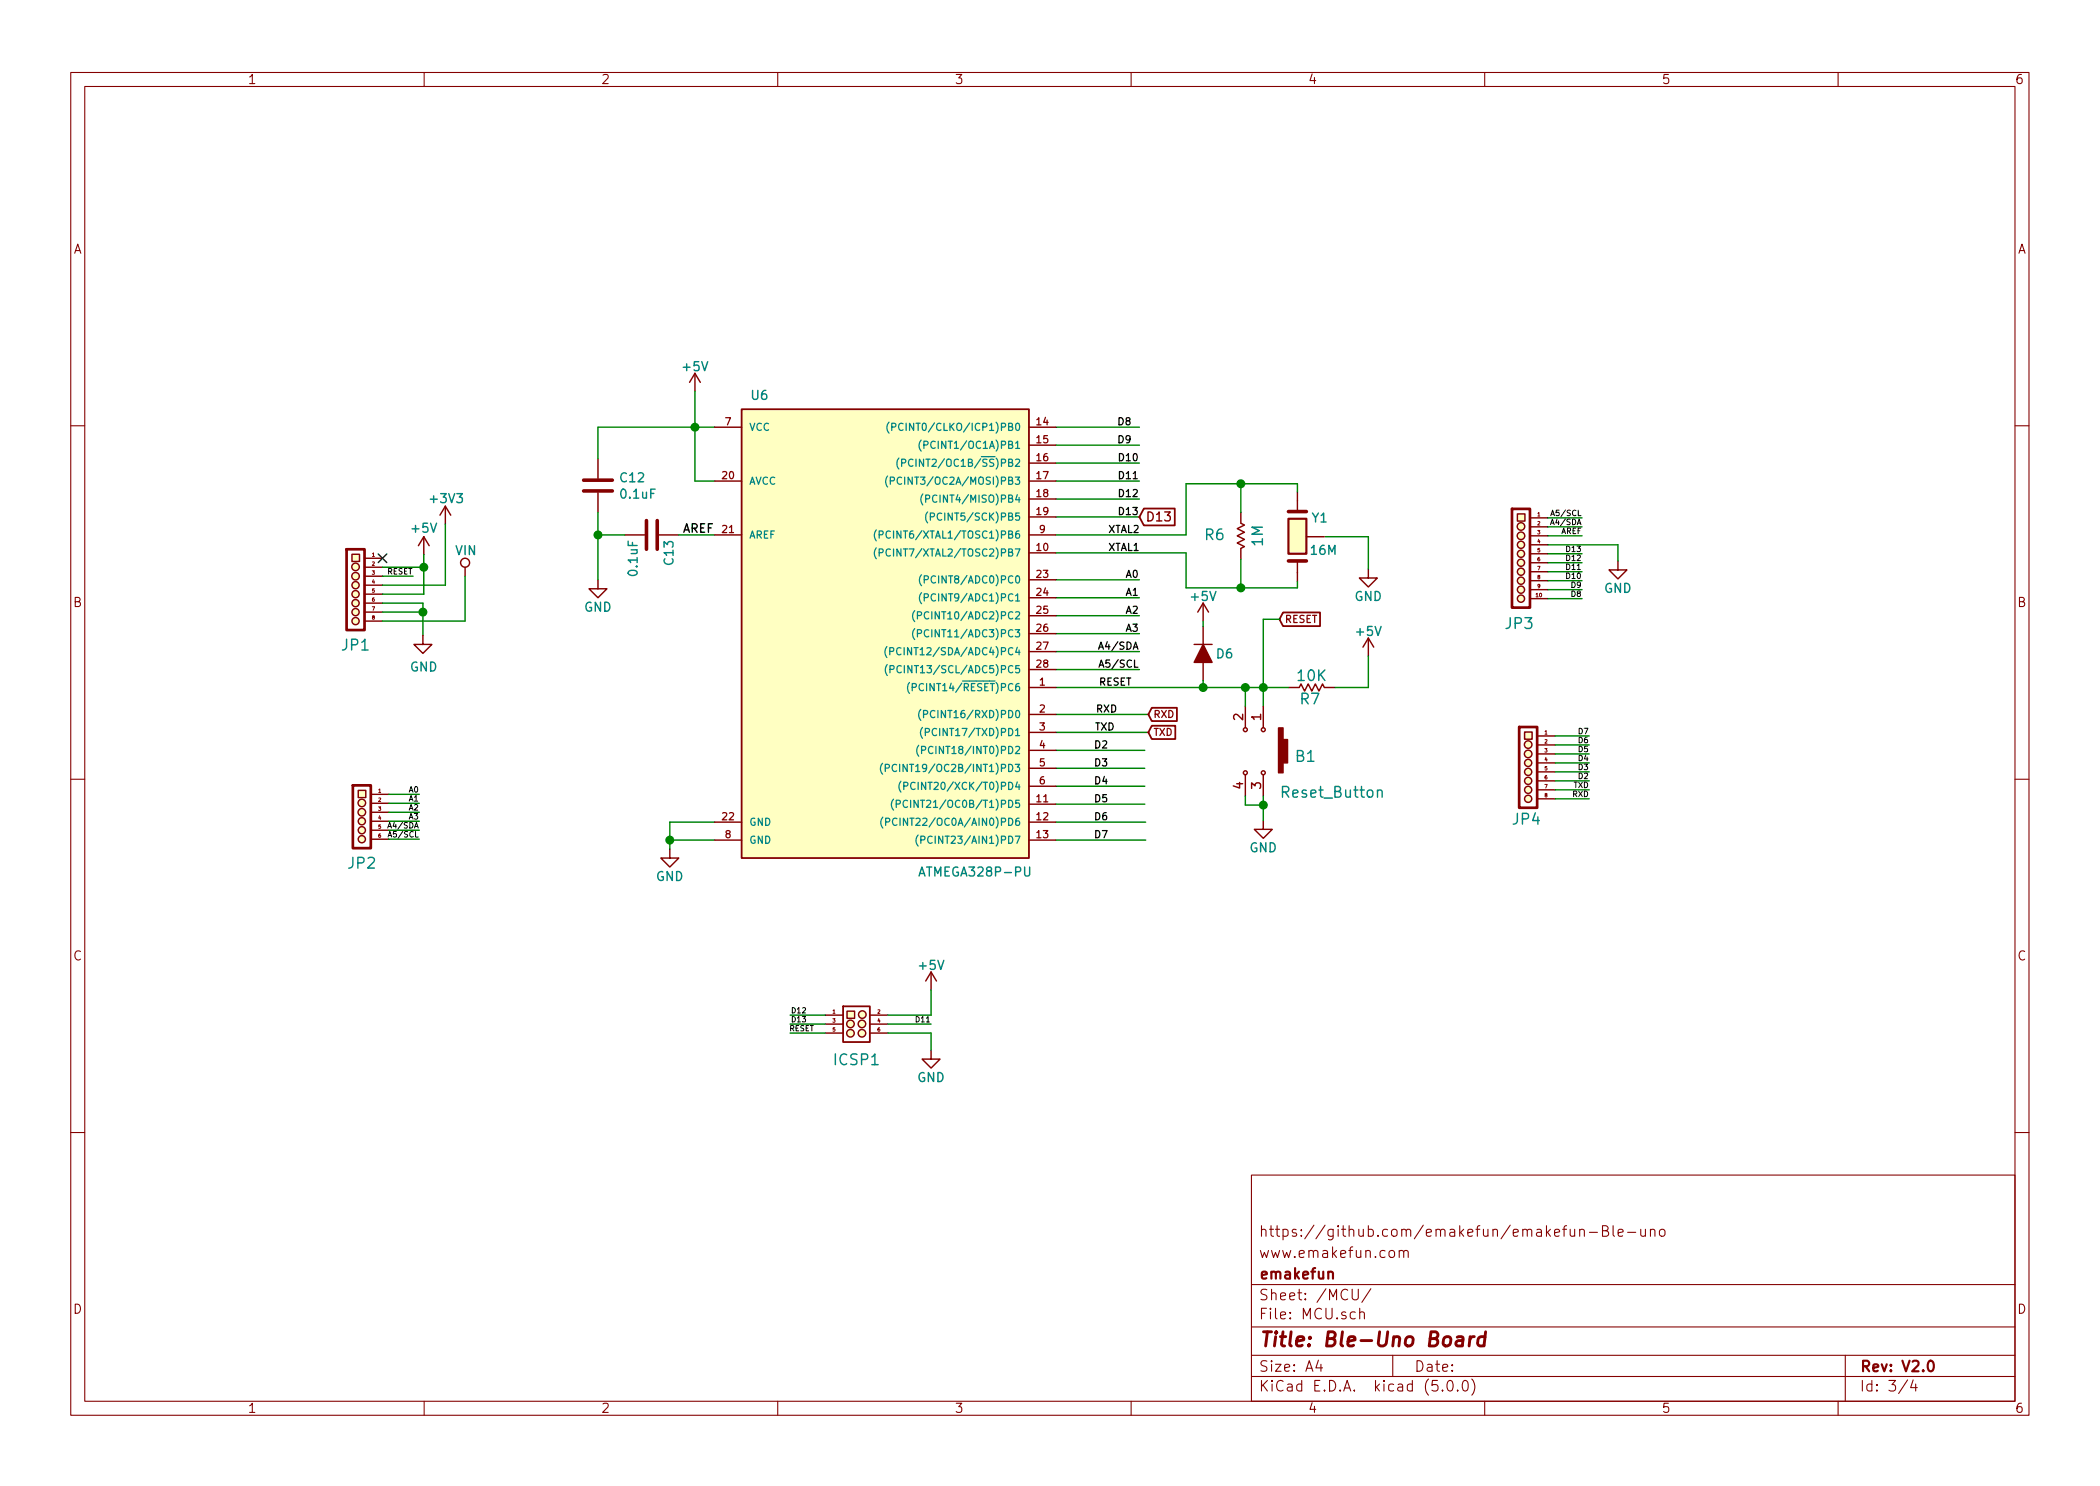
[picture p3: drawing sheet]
<svg xmlns="http://www.w3.org/2000/svg" width="297mm" height="210mm" viewBox="0 0 297 210" stroke-linecap="round" stroke-linejoin="round" font-family="sans-serif">
<g fill="none" stroke="#840000" stroke-width=".15">
<path d="M10 10.3h277v189.9h-277zM12 12.2h273v186.1h-273zM60 10.3v1.9M110 10.3v1.9M160 10.3v1.9M210 10.3v1.9M260 10.3v1.9M10 60.2h2M285 60.2h2M10 110.3h2M285 110.3h2M10 160.2h2"/>
<path d="M177 166.3h108v32h-108zM197.9 177.1a.38 .38 0 0 1 .7 0v.8M197.9 176.9v1M198.6 177.1l.2-.2 .3 .1 .1 .9M222.1 173.9l.1 .9a.4 .4 0 0 0 .5 0M222.7 173.9v1M223.4 174.1a.41 .41 0 0 1 .7 0v.8M223.4 173.9v1M224.8 174.4h1.2M226.7 174.1h.5a.36 .36 0 0 0 .3-.3 .36 .36 0 0 0-.3-.4h-.5v1.5h.5a.4 .4 0 0 0 .3-.3 .4 .4 0 0 0-.1-.4l-.2-.1M228.2 173.4v1.3l.2 .2M228.9 174.4l.7-.1-.1-.3-.4-.1-.2 .2 .1 .7 .1 .1 .4-.1"/>
<path d="M230.2 174.4h1.2M232.1 173.9v.8a.39 .39 0 0 0 .6 .1M232.7 173.9v1M233.5 174.1a.38 .38 0 0 1 .6 0v.8M233.5 173.9v1M234.8 174.1a.41 .41 0 0 1 .7 .1v.4a.41 .41 0 0 1-.4 .3 .41 .41 0 0 1-.4-.3zM285 160.2h2M60 198.3v1.9M110 198.3v1.9M160 198.3v1.9M177 194.8h108M177 191.8h108"/>
<path d="M177 187.8h108M177 181.8h108M186.5 192.5l-.4 1h1M186.8 193v1M191.3 182.4v1.2a.48 .48 0 0 0 .7 .2l.1-1.4M192.3 185.7a.41 .41 0 0 1 .7 .1v.8M192.3 185.1v1.5M193.9 182.3l-1.3 2M197 191.8v3M204 196.7h.1l-.1 .1v-.1v.1M204.8 195.5a.35 .35 0 0 1 .4-.2 .35 .35 0 0 1 .3 .3 .78 .78 0 0 1-.4 1.2 .87 .87 0 0 1-.3-1.3zM206.2 196.7v.1l-.1-.1h.1v.1"/>
<path d="M207 195.4a.37 .37 0 0 1 .6 .2l.1 .3a.72 .72 0 0 1-.4 .9l-.3-.1a1.26 1.26 0 0 1 0-1.3zM208.2 195.1a1.71 1.71 0 0 1 0 2.3M210 198.3v1.9M260 198.3v1.9M261 191.8v6.5M269.8 195.2l-1.2 2M270.6 195.2l-.3 1.1h.9M271 195.8v1"/>
</g>
<path d="M182.2 73.4h2.6v5h-2.6zM187.9 180.1a.41 .41 0 0 1 .6 0v.8M272.9 192.6a.36 .36 0 0 1 .6 .2 .77 .77 0 0 1-.5 1.2 1 1 0 0 1-.1-1.4z" fill="none" stroke="#840000" stroke-width=".3"/>
<path d="M206.1 189.2l.2-.1 .6 .1-.1 1.2M206.9 189.6l-.6 .1a.4 .4 0 0 0-.4 .3 .4 .4 0 0 0 .3 .4h.5l.2-.1M207.9 189.1l-.1 1.3M208.5 189.1a.5 .5 0 0 0-.6 .4M210.1 189.2a.68 .68 0 0 0-1 .3l-.1 .6 .1 .2 .2 .1 .6-.1M210.1 188.4l-.2 2" fill="none" stroke="#840000" stroke-width=".41"/>
<g fill="none" stroke="#840000" stroke-width=".2">
<path d="M98.3 52.8l-.8 1.3M98.3 52.8v2.6M98.3 52.8l.8 1.3M49.8 78.4h1.1v1h-1.1zM51.6 79h2.5M59.9 75.9l-.7 1.3M59.9 75.9v2.6M59.9 75.9l.8 1.3M63 71.6l-.8 1.3M63 71.6v2.6M63 71.6l.8 1.3M84.6 64.9v2.8"/>
<path d="M84.6 69.7v2.8M88.4 75.7h2.8M93.2 75.7h2.8M101.1 75.7h3.8M101.1 60.4h3.8M101.1 68.1h3.8M145.5 75.7h3.9M145.5 78.2h3.9M145.5 60.4h3.9M145.5 63h3.9M145.5 65.5h3.9M145.5 68.1h3.9"/>
<path d="M145.5 70.6h3.9M145.5 73.1h3.9M175.5 74l.5 .3-1 .5 1 .5-1 .5 1 .5-1 .5 1 .5-.5 .3M175.5 72.5v1.5M175.5 77.6v1.5M183.5 69.6v2.7M183.5 79.5v2.8M184.8 75.9h2.5M214.6 72.7h1.1v1h-1.1zM216.4 73.3h2.5M216.4 74.5h2.5M216.4 75.8h2.5"/>
<path d="M216.4 77.1h2.5M216.4 78.4h2.5M216.4 79.6h2.5M228.9 79.4v1.2h1.2l-1.2 1.3-1.3-1.3h1.3M51.6 80.3h2.5M51.6 81.5h2.5M51.6 82.8h2.5M51.6 84.1h2.5M51.6 85.3h2.5M51.6 86.6h2.5M51.6 87.9h2.5M59.8 89.9v1.3h1.3l-1.3 1.3-1.3-1.3h1.3"/>
<path d="M65.8 80.3v1.2M84.6 82v1.3h1.3l-1.3 1.3-1.3-1.3h1.3M145.5 97.3h3.9M145.5 82h3.9M145.5 84.6h3.9M145.5 87.1h3.9M145.5 89.7h3.9M145.5 92.2h3.9M145.5 94.7h3.9M168.9 91.2h2.5M170.2 85.3v2.6M170.2 88.6v7.7"/>
<path d="M170.2 85.3l-.8 1.3M170.2 85.3l.7 1.3M176.1 99.9v3M178.7 99.9v3M182.2 97.3h1.5M183.8 97.3l.2-.5 .5 1 .5-1 .5 1 .6-1 .5 1 .5-1 .2 .5M187.4 97.3h1.4M193.5 80.5v1.3h1.3l-1.3 1.3-1.2-1.3h1.2M193.5 90.3l-.7 1.3M193.5 90.3v2.5M193.5 90.3l.8 1.3M216.4 84.7h2.5"/>
<path d="M216.4 80.9h2.5M216.4 82.2h2.5M216.4 83.4h2.5M50.7 111.8h1v1h-1zM52.5 112.4h2.5M52.5 113.7h2.5M52.5 114.9h2.5M52.5 116.2h2.5M52.5 117.5h2.5M52.5 118.7h2.5M101.1 116.3h3.8M101.1 118.9h3.8"/>
<path d="M145.5 113.8h3.9M145.5 116.3h3.9M145.5 118.9h3.9M145.5 101.1h3.9M145.5 103.6h3.9M145.5 106.2h3.9M145.5 108.7h3.9M145.5 111.2h3.9M176.1 109.6v3M178.7 116.1v1.2h1.3l-1.3 1.3-1.3-1.3h1.3M178.7 109.6v3M215.6 103.6h1.1v1h-1.1z"/>
<path d="M217.4 104.1h2.6M217.4 105.4h2.6M217.4 106.7h2.6M217.4 107.9h2.6M217.4 109.2h2.6M217.4 110.5h2.6M217.4 111.8h2.6M217.4 113h2.6M94.7 120.1v1.3h1.3l-1.3 1.3-1.2-1.3h1.2M131.7 137.5l-.8 1.3M131.7 137.5v2.6M131.7 137.5l.8 1.3"/>
<path d="M116.7 143.6h2.6M116.7 144.9h2.6M116.7 146.2h2.6M119.8 143.1h1.1v1h-1.1zM123.1 143.6h2.5M123.1 144.9h2.5M123.1 146.2h2.5M131.7 148.6v1.3h1.3l-1.3 1.2-1.3-1.2h1.3"/>
<circle cx="65.8" cy="79.6" r=".63"/>
<circle cx="215.1" cy="74.5" r=".53"/>
<circle cx="215.1" cy="75.8" r=".53"/>
<circle cx="215.1" cy="78.4" r=".51"/>
<circle cx="215.1" cy="77.1" r=".51"/>
<circle cx="215.1" cy="79.6" r=".51"/>
<circle cx="50.3" cy="80.2" r=".53"/>
<circle cx="50.3" cy="81.5" r=".53"/>
<circle cx="50.3" cy="86.6" r=".51"/>
<circle cx="50.3" cy="87.9" r=".51"/>
<circle cx="50.3" cy="82.8" r=".51"/>
<circle cx="50.3" cy="84.1" r=".51"/>
<circle cx="50.3" cy="85.3" r=".51"/>
<circle cx="215.1" cy="82.2" r=".51"/>
<circle cx="215.1" cy="80.9" r=".51"/>
<circle cx="215.1" cy="83.4" r=".51"/>
<circle cx="215.1" cy="84.7" r=".51"/>
<circle cx="51.2" cy="114.9" r=".53"/>
<circle cx="51.2" cy="113.6" r=".53"/>
<circle cx="51.2" cy="116.2" r=".51"/>
<circle cx="51.2" cy="118.7" r=".51"/>
<circle cx="51.2" cy="117.5" r=".51"/>
<circle cx="176.1" cy="103.2" r=".28"/>
<circle cx="176.1" cy="109.3" r=".28"/>
<circle cx="178.7" cy="103.2" r=".28"/>
<circle cx="178.7" cy="109.3" r=".28"/>
<circle cx="216.2" cy="106.7" r=".53"/>
<circle cx="216.2" cy="105.4" r=".53"/>
<circle cx="216.2" cy="110.5" r=".51"/>
<circle cx="216.2" cy="107.9" r=".51"/>
<circle cx="216.2" cy="109.2" r=".51"/>
<circle cx="216.2" cy="113" r=".51"/>
<circle cx="216.2" cy="111.8" r=".51"/>
<circle cx="120.3" cy="144.9" r=".53"/>
<circle cx="120.3" cy="146.2" r=".53"/>
<circle cx="121.9" cy="146.2" r=".53"/>
<circle cx="121.9" cy="144.9" r=".53"/>
<circle cx="122" cy="143.6" r=".53"/>
</g>
<path d="M82.5 69.5h4.1M82.5 67.9h4.1M91.4 73.7v4M93 73.7v4M182.2 79.4h2.6M182.2 72.4h2.6" fill="none" stroke="#840000" stroke-width=".51"/>
<path d="M155.4 91.9l.3-1 .4 1M155.4 94.4l.4-1 .3 1M155.5 91.6h.5M155.5 94.1h.5" fill="none" stroke="#000" stroke-width=".18"/>
<g fill="#ffffc2" stroke="#ffffc2" stroke-width=".14">
<path d="M119.8 143.1h1.1v1h-1.1z"/>
<path d="M182.2 73.4h2.6v5h-2.6z"/>
<path d="M104.9 57.9h40.6v63.5h-40.6z"/>
<path d="M215.6 103.6h1.1v1h-1.1z"/>
<path d="M214.6 72.7h1.1v1h-1.1z"/>
<path d="M50.7 111.8h1v1h-1z"/>
<path d="M49.8 78.4h1.1v1h-1.1z"/>
<circle cx="120.3" cy="146.2" r=".53"/>
<circle cx="120.3" cy="144.9" r=".53"/>
<circle cx="121.9" cy="146.2" r=".53"/>
<circle cx="121.9" cy="144.9" r=".53"/>
<circle cx="122" cy="143.6" r=".53"/>
<circle cx="216.2" cy="113" r=".51"/>
<circle cx="216.2" cy="111.8" r=".51"/>
<circle cx="216.2" cy="110.5" r=".51"/>
<circle cx="216.2" cy="109.2" r=".51"/>
<circle cx="216.2" cy="107.9" r=".51"/>
<circle cx="216.2" cy="106.7" r=".53"/>
<circle cx="216.2" cy="105.4" r=".53"/>
<circle cx="215.1" cy="84.7" r=".51"/>
<circle cx="215.1" cy="83.4" r=".51"/>
<circle cx="215.1" cy="82.2" r=".51"/>
<circle cx="215.1" cy="80.9" r=".51"/>
<circle cx="215.1" cy="79.6" r=".51"/>
<circle cx="215.1" cy="78.4" r=".51"/>
<circle cx="215.1" cy="77.1" r=".51"/>
<circle cx="215.1" cy="75.8" r=".53"/>
<circle cx="215.1" cy="74.5" r=".53"/>
<circle cx="51.2" cy="118.7" r=".51"/>
<circle cx="51.2" cy="117.5" r=".51"/>
<circle cx="51.2" cy="116.2" r=".51"/>
<circle cx="51.2" cy="114.9" r=".53"/>
<circle cx="51.2" cy="113.6" r=".53"/>
<circle cx="50.3" cy="87.9" r=".51"/>
<circle cx="50.3" cy="86.6" r=".51"/>
<circle cx="50.3" cy="85.3" r=".51"/>
<circle cx="50.3" cy="84.1" r=".51"/>
<circle cx="50.3" cy="82.8" r=".51"/>
<circle cx="50.3" cy="81.5" r=".53"/>
<circle cx="50.3" cy="80.2" r=".53"/>
</g>
<path d="M104.9 57.9h40.6v63.5h-40.6zM161.8 72h4.4v2.3h-4.4l-.6-1.2zM181.5 86.7h5.2v1.9h-5.2l-.5-1zM162.9 100.1h3.6v1.9h-3.6l-.5-.9zM162.9 102.7h3.3v1.9h-3.3l-.5-1zM119.3 142.4v5h3.7v-5h-3.7" fill="none" stroke="#840000" stroke-width=".25"/>
<g fill="none" stroke="#008400" stroke-width=".2">
<path d="M98.3 55.4v12.7h2.8M59.9 78.5v5.6h-5.8M63 74.2v8.6h-8.9M84.6 75.7h3.8M84.6 72.5v9.5M96 75.7h5.1M101.1 60.4h-16.5v4.5M149.4 78.2h18.4v5h15.7v-.9M149.4 60.4h11.8M149.4 68.1h11.8M149.4 63h11.8M149.4 65.5h11.8"/>
<path d="M149.4 70.6h11.8M149.4 73.1h11.8M175.5 68.4v4.1M175.5 79.1v4.1M183.5 69.6v-1.2h-15.7v7.3h-18.4M187.5 75.9h6v4.6M218.9 73.3h4.9M218.9 79.6h4.9M218.9 78.4h4.9M218.9 75.8h4.9M218.9 74.5h4.9M218.9 77.1h10v2.3"/>
<path d="M54.1 81.5h4.3M54.1 85.3h5.7v4.6M54.1 86.6h5.7M54.1 80.3h5.8M65.8 81.5v6.4h-11.7M149.4 82h11.8M149.4 84.6h11.8M149.4 89.7h11.8M149.4 92.2h11.8M149.4 94.7h11.8M149.4 87.1h11.8M149.4 97.3h32.8"/>
<path d="M170.2 87.9v.7M170.2 96.3v1M176.1 97.3v2.6M181 87.6h-2.3v12.3M193.5 92.8v4.5h-4.7M218.9 84.7h4.9M218.9 83.4h4.9M218.9 82.2h4.9M218.9 80.9h4.9M55 112.4h4.3M55 118.7h4.3M55 113.7h4.3"/>
<path d="M55 114.9h4.3M55 116.2h4.3M55 117.5h4.3M94.7 118.9h6.4M101.1 116.3h-6.4v3.8M149.4 116.3h12.7M149.4 118.9h12.7M149.4 113.8h12.5M149.4 111.2h12.5M149.4 108.7h12.5M149.4 106.2h12.5M149.4 103.6h13"/>
<path d="M149.4 101.1h13M176.1 112.6v1.3h2.6M178.7 112.6v3.5M220 113h4.8M220 111.8h4.8M220 110.5h4.8M220 109.2h4.8M220 107.9h4.8M220 106.7h4.8M220 105.4h4.8M220 104.1h4.8M111.8 143.6h4.9"/>
<path d="M111.8 144.9h4.9M111.8 146.2h4.9M125.6 146.2h6.1v2.4M125.6 144.9h6.1M131.7 140.1v3.5h-6.1"/>
</g>
<g fill="#008400" stroke="#008400" stroke-width=".25">
<circle cx="94.7" cy="118.9" r=".51"/>
<circle cx="98.3" cy="60.4" r=".51"/>
<circle cx="175.5" cy="83.2" r=".51"/>
<circle cx="175.5" cy="68.4" r=".51"/>
<circle cx="178.7" cy="97.3" r=".51"/>
<circle cx="84.6" cy="75.7" r=".51"/>
<circle cx="59.8" cy="86.6" r=".51"/>
<circle cx="170.2" cy="97.3" r=".51"/>
<circle cx="178.7" cy="113.9" r=".51"/>
<circle cx="176.1" cy="97.3" r=".51"/>
<circle cx="59.9" cy="80.3" r=".51"/>
</g>
<g fill="none" stroke="#008484" stroke-width=".18">
<path d="M125.8 59.7a1.13 1.13 0 0 0 0 1.6M127.7 60a.47 .47 0 0 0-.6 .4 .47 .47 0 0 0 .6 .5v-.1M124 77.5a1.2 1.2 0 0 0 0 1.6M124 75a1.2 1.2 0 0 0 0 1.5M124.4 78.2h.4l.1-.5h-.5v1M124.4 75.7l.4-.1 .1-.4-.5-.1v1M125.6 67.4a1.2 1.2 0 0 0 0 1.5M125.9 77.7a.4 .4 0 0 0-.5 .1 .4 .4 0 0 0-.1 .4 .37 .37 0 0 0 .2 .4 .37 .37 0 0 0 .4 0M125.9 68h.5l.1-.2v-.2l-.6-.1v1M125.9 75.2a.4 .4 0 0 0-.5 0 .4 .4 0 0 0-.1 .5 .37 .37 0 0 0 .2 .4 .37 .37 0 0 0 .4-.1M126.1 60.4h.5l.1-.2v-.2l-.6-.1v1M127.2 64.8a1.2 1.2 0 0 0 0 1.6"/>
<path d="M127.5 65.5h.5l.1-.2v-.3h-.6v1M127.5 67.6a.47 .47 0 0 0-.6 .4 .47 .47 0 0 0 .6 .5v-.1M129.1 65a.47 .47 0 0 0-.6 .5 .47 .47 0 0 0 .6 .4M130.3 62.3a1.13 1.13 0 0 0 0 1.5M130.5 69.9a1.2 1.2 0 0 0 0 1.5M130.7 63l.5-.1 .1-.1-.1-.3-.5-.1v1M130.9 70.6l.5-.1 .1-.4-.6-.1v1.1M131.2 72.4a1.2 1.2 0 0 0 0 1.6M131.6 73.1h.5l.1-.2-.1-.2-.5-.1v1M125.5 91.5a1.2 1.2 0 0 0 0 1.5M125.5 94a1.2 1.2 0 0 0 0 1.6M125.9 92.2l.4-.1 .1-.4-.5-.1v1.1"/>
<path d="M125.9 94.7h.5v-.4l-.5-.1v1M127.4 91.7a.4 .4 0 0 0-.5 0 .4 .4 0 0 0-.1 .5 .37 .37 0 0 0 .2 .4 .37 .37 0 0 0 .4 0M127.5 94.3a.4 .4 0 0 0-.5 0 .4 .4 0 0 0-.1 .4 .37 .37 0 0 0 .1 .4 .37 .37 0 0 0 .5 0M128.7 96.6a1.2 1.2 0 0 0 0 1.5M129 97.3l.5-.1 .1-.2v-.2l-.6-.1v1M129.4 86.4a1.13 1.13 0 0 0 0 1.6M129.4 88.9a1.13 1.13 0 0 0 0 1.6M129.8 87.1l.5-.1 .1-.1-.1-.3h-.5v1M129.8 89.6h.5l.1-.2-.1-.2-.5-.1v1M130.4 81.3a1.13 1.13 0 0 0 0 1.6M130.4 83.9a1.13 1.13 0 0 0 0 1.5M130.7 82h.5l.1-.2v-.2l-.6-.1v1"/>
<path d="M130.7 84.6l.5-.1 .1-.2v-.2l-.6-.1v1M124.8 108a1.13 1.13 0 0 0 0 1.5M124.9 115.6a1.2 1.2 0 0 0 0 1.6M125.2 108.7l.5-.1 .1-.1v-.3l-.6-.1v1.1M125.3 116.3h.5l.1-.2-.1-.3h-.5v1M126.4 113.1a1.13 1.13 0 0 0 0 1.5M126.8 113.8l.5-.1 .1-.1-.1-.3-.5-.1v1M126.8 108.2a.47 .47 0 0 0-.6 .4 .47 .47 0 0 0 .6 .5M126.9 115.8a.49 .49 0 0 0-.7 .4 .49 .49 0 0 0 .5 .6l.2-.1M127.4 110.5a1.2 1.2 0 0 0 0 1.6M127.8 111.2h.5l.1-.2v-.2l-.6-.1v1M128.4 113.3a.49 .49 0 0 0-.7 .3 .49 .49 0 0 0 .5 .6l.2-.1"/>
<path d="M129.4 110.8a.49 .49 0 0 0-.6 .3 .49 .49 0 0 0 .4 .6l.2-.1M129.9 118.2a1.13 1.13 0 0 0 0 1.5M129.9 105.5a1.2 1.2 0 0 0 0 1.5M130.3 118.8h.4l.1-.2v-.2l-.5-.1v1M130.3 100.4a1.13 1.13 0 0 0 0 1.5M130.4 106.1h.4l.1-.2v-.2l-.5-.1v1M130.5 102.9a1.2 1.2 0 0 0 0 1.6M130.6 101.1l.5-.1 .1-.1v-.3l-.6-.1v1M130.9 103.6h.5l.1-.2-.1-.3h-.5v1"/>
</g>
<path d="M194.8 111.9a.41 .41 0 0 1 .7 .1v.8M144.9 122.7v1l.3 .2h.3l.1-.2v-1" fill="none" stroke="#008484" stroke-width=".2"/>
<path d="M49 77.7h2.6v11.4h-2.6zM213.9 72h2.5v14h-2.5zM49.9 111.1h2.6v8.9h-2.6zM214.9 102.9h2.5v11.4h-2.5z" fill="none" stroke="#840000" stroke-width=".38"/>
<path d="M219.3 74.2l.3-.7 .2 .7M219.4 73l.2-.8 .3 .8M219.4 74h.4M219.4 72.7h.4M54.8 117.2l.3-.8 .3 .8M54.9 118.4l.2-.8 .3 .8M54.9 116.9h.4M55 118.2h.3" fill="none" stroke="#000" stroke-width=".14"/>
<g fill="#840000" stroke="#840000" stroke-width=".2">
<path d="M170.2 91.2l1.2 2.5h-2.5z"/>
<path d="M180.8 103h.7v6.3h-.7z"/>
<path d="M181.5 104.6h.6v3.3h-.6z"/>
</g>
<path d="M53.5 78.4l1.2 1.2M54.7 78.4l-1.2 1.2" fill="none" stroke="#000084" stroke-width=".2"/>
<text font-size="2.8" fill="#840000" x="178" y="190.5">Title: Ble-Uno Board</text>
<g font-size="2.1" fill="#008484">
<text x="170.5" y="76.4">R6</text>
<text x="178.6" y="77.3" transform="rotate(-90 178.6 77.3)">1M</text>
<text x="213" y="89">JP3</text>
<text x="48.4" y="92">JP1</text>
<text x="183.6" y="96.4">10K</text>
<text x="184" y="99.7">R7</text>
<text x="183.3" y="107.8">B1</text>
<text x="181.6" y="112.9">Reset_Button</text>
<text x="214" y="116.7">JP4</text>
<text x="49.3" y="122.9">JP2</text>
<text x="118.1" y="150.7">ICSP1</text>
</g>
<g font-size="2.1" fill="#840000">
<text x="178" y="178">www.emakefun.com</text>
<text x="178" y="175">https://github.com/emakefun/emakefun-Ble-uno</text>
<text x="178" y="184">Sheet: /MCU/</text>
<text x="178" y="181">emakefun</text>
<text x="178" y="186.7">File: MCU.sch</text>
<text x="178" y="196.9">KiCad E.D.A. kicad (5.0.0)</text>
<text x="178" y="194.1">Size: A4</text>
<text x="200" y="194.1">Date:</text>
<text x="263" y="194.1">Rev: V2.0</text>
<text x="263" y="196.9">Id: 3/4</text>
</g>
<g font-size="1.8" fill="#840000">
<text x="35" y="11.9">1</text>
<text x="85" y="11.9">2</text>
<text x="135" y="11.9">3</text>
<text x="185" y="11.9">4</text>
<text x="235" y="11.9">5</text>
<text x="285" y="11.9">6</text>
<text x="10.4" y="35.9">A</text>
<text x="285.4" y="35.9">A</text>
<text x="162" y="73.8">D13</text>
<text x="10.4" y="85.9">B</text>
<text x="285.4" y="85.9">B</text>
<text x="175.8" y="101.9" transform="rotate(-90 175.8 101.9)">2</text>
<text x="178.4" y="101.9" transform="rotate(-90 178.4 101.9)">1</text>
<text x="175.8" y="111.6" transform="rotate(-90 175.8 111.6)">4</text>
<text x="178.4" y="111.6" transform="rotate(-90 178.4 111.6)">3</text>
<text x="10.4" y="135.9">C</text>
<text x="285.4" y="135.9">C</text>
<text x="10.4" y="185.9">D</text>
<text x="285.4" y="185.9">D</text>
<text x="35" y="199.9">1</text>
<text x="85" y="199.9">2</text>
<text x="135" y="199.9">3</text>
<text x="185" y="199.9">4</text>
<text x="235" y="199.9">5</text>
<text x="285" y="199.9">6</text>
</g>
<g font-size="1.8" fill="#008484">
<text x="96.7" y="52.5">+5V</text>
<text x="106.3" y="56.6">U6</text>
<text x="61" y="71.2">+3V3</text>
<text x="87.8" y="68.2">C12</text>
<text x="87.9" y="70.6">0.1uF</text>
<text x="58.3" y="75.4">+5V</text>
<text x="185.6" y="73.9">Y1</text>
<text x="64.4" y="78.6">VIN</text>
<text x="90.2" y="81.4" transform="rotate(-90 90.2 81.4)">0.1uF</text>
<text x="95.3" y="79.9" transform="rotate(-90 95.3 79.9)">C13</text>
<text x="185.5" y="78.5">16M</text>
<text x="226.9" y="83.9">GND</text>
<text x="82.6" y="86.6">GND</text>
<text x="168.6" y="85">+5V</text>
<text x="191.6" y="85">GND</text>
<text x="191.9" y="90">+5V</text>
<text x="58" y="95">GND</text>
<text x="172.1" y="93.2">D6</text>
<text x="92.8" y="124.7">GND</text>
<text x="130.5" y="124">ATMEGA328P-PU</text>
<text x="176.7" y="120.6">GND</text>
<text x="130.1" y="137.2">+5V</text>
<text x="129.7" y="153.1">GND</text>
</g>
<text font-size="1.7" x="96.5" y="75.4">AREF</text>
<g font-size="1.4" fill="#840000">
<text x="102.6" y="60.2">7</text>
<text x="146.7" y="60.2">14</text>
<text x="146.7" y="62.7">15</text>
<text x="146.7" y="65.2">16</text>
<text x="102.2" y="67.8">20</text>
<text x="146.7" y="67.8">17</text>
<text x="146.7" y="70.3">18</text>
<text x="102.2" y="75.4">21</text>
<text x="146.7" y="77.9">10</text>
<text x="146.7" y="72.9">19</text>
<text x="147.1" y="75.4">9</text>
<text x="146.7" y="81.8">23</text>
<text x="146.7" y="84.3">24</text>
<text x="146.7" y="86.8">25</text>
<text x="146.7" y="89.4">26</text>
<text x="181.7" y="88.1">RESET</text>
<text x="146.7" y="91.9">27</text>
<text x="146.7" y="94.5">28</text>
<text x="147.1" y="97">1</text>
<text x="147.1" y="100.8">2</text>
<text x="163.1" y="101.6">RXD</text>
<text x="147.1" y="103.3">3</text>
<text x="147.1" y="105.9">4</text>
<text x="163.1" y="104.1">TXD</text>
<text x="146.7" y="113.5">11</text>
<text x="147.1" y="108.4">5</text>
<text x="147.1" y="111">6</text>
<text x="102.2" y="116">22</text>
<text x="102.6" y="118.6">8</text>
<text x="146.7" y="116">12</text>
<text x="146.7" y="118.6">13</text>
</g>
<g font-size="1.4" fill="#008484">
<text x="105.9" y="61">VCC</text>
<text x="127.9" y="61">(PCINT0/CLKO/ICP1)PB0</text>
<text x="131.5" y="63.5">(PCINT1/OC1A)PB1</text>
<text x="105.9" y="68.6">AVCC</text>
<text x="127.5" y="68.6">(PCINT3/OC2A/MOSI)PB3</text>
<text x="129.2" y="66">(PCINT2/OC1B/SS)PB2</text>
<text x="131.8" y="71.1">(PCINT4/MISO)PB4</text>
<text x="105.9" y="76.2">AREF</text>
<text x="125.8" y="76.2">(PCINT6/XTAL1/TOSC1)PB6</text>
<text x="132.4" y="73.7">(PCINT5/SCK)PB5</text>
<text x="125.8" y="78.7">(PCINT7/XTAL2/TOSC2)PB7</text>
<text x="131.5" y="82.5">(PCINT8/ADC0)PC0</text>
<text x="130.8" y="87.6">(PCINT10/ADC2)PC2</text>
<text x="131.5" y="85.1">(PCINT9/ADC1)PC1</text>
<text x="127.4" y="92.7">(PCINT12/SDA/ADC4)PC4</text>
<text x="127.5" y="95.2">(PCINT13/SCL/ADC5)PC5</text>
<text x="130.8" y="90.2">(PCINT11/ADC3)PC3</text>
<text x="129.9" y="97.8">(PCINT14/RESET)PC6</text>
<text x="131.6" y="101.6">(PCINT16/RXD)PD0</text>
<text x="131.5" y="106.7">(PCINT18/INT0)PD2</text>
<text x="131.8" y="104.1">(PCINT17/TXD)PD1</text>
<text x="127.2" y="109.2">(PCINT19/OC2B/INT1)PD3</text>
<text x="129.6" y="111.8">(PCINT20/XCK/T0)PD4</text>
<text x="105.9" y="116.8">GND</text>
<text x="105.9" y="119.4">GND</text>
<text x="127.1" y="116.8">(PCINT22/OC0A/AIN0)PD6</text>
<text x="128.7" y="114.3">(PCINT21/OC0B/T1)PD5</text>
<text x="131.4" y="119.4">(PCINT23/AIN1)PD7</text>
</g>
<g font-size="1.4">
<text x="158.3" y="60.2">D8</text>
<text x="158.3" y="62.7">D9</text>
<text x="158.6" y="65.2">D10</text>
<text x="158.6" y="70.3">D12</text>
<text x="158.6" y="67.8">D11</text>
<text x="156.8" y="75.4">XTAL2</text>
<text x="156.8" y="77.9">XTAL1</text>
<text x="158.6" y="72.9">D13</text>
<text x="159.4" y="81.8">A0</text>
<text x="159.4" y="84.3">A1</text>
<text x="159.4" y="86.8">A2</text>
<text x="159.4" y="89.4">A3</text>
<text x="156" y="91.9">A4/SDA</text>
<text x="156.1" y="94.5">A5/SCL</text>
<text x="154.9" y="100.8">RXD</text>
<text x="155.4" y="97">RESET</text>
<text x="154.8" y="103.3">TXD</text>
<text x="155" y="105.9">D2</text>
<text x="155" y="113.5">D5</text>
<text x="155" y="111">D4</text>
<text x="155" y="108.4">D3</text>
<text x="155" y="116">D6</text>
<text x="155" y="118.6">D7</text>
</g>
<g font-size="1.1">
<text x="219.8" y="74.3">A4/SDA</text>
<text x="219.9" y="73">A5/SCL</text>
<text x="220.8" y="75.6">AREF</text>
<text x="54.8" y="81.3">RESET</text>
<text x="221.8" y="81.9">D10</text>
<text x="221.8" y="80.6">D11</text>
<text x="221.8" y="79.4">D12</text>
<text x="221.8" y="78.1">D13</text>
<text x="222.4" y="83.2">D9</text>
<text x="222.4" y="84.4">D8</text>
<text x="223.4" y="107.7">D4</text>
<text x="223.4" y="106.4">D5</text>
<text x="223.4" y="105.2">D6</text>
<text x="223.4" y="103.9">D7</text>
<text x="57.9" y="112.1">A0</text>
<text x="57.9" y="113.4">A1</text>
<text x="222.5" y="112.8">RXD</text>
<text x="222.6" y="111.5">TXD</text>
<text x="223.4" y="110.2">D2</text>
<text x="223.4" y="109">D3</text>
<text x="55.3" y="117.2">A4/SDA</text>
<text x="55.4" y="118.5">A5/SCL</text>
<text x="57.9" y="114.7">A2</text>
<text x="57.9" y="115.9">A3</text>
<text x="112.2" y="143.4">D12</text>
<text x="111.7" y="145.9">RESET</text>
<text x="112.2" y="144.6">D13</text>
<text x="129.7" y="144.6">D11</text>
</g>
<g font-size=".7" fill="#840000">
<text x="217.5" y="73">1</text>
<text x="217.5" y="74.3">2</text>
<text x="217.5" y="75.6">3</text>
<text x="217.5" y="76.9">4</text>
<text x="52.7" y="78.8">1</text>
<text x="52.7" y="80">2</text>
<text x="52.7" y="81.3">3</text>
<text x="52.7" y="82.6">4</text>
<text x="52.7" y="83.8">5</text>
<text x="217.5" y="78.1">5</text>
<text x="217.5" y="79.4">6</text>
<text x="217.5" y="80.7">7</text>
<text x="217.5" y="81.9">8</text>
<text x="217.5" y="83.2">9</text>
<text x="52.7" y="85.1">6</text>
<text x="52.7" y="86.4">7</text>
<text x="52.7" y="87.6">8</text>
<text x="217.3" y="84.5">10</text>
<text x="218.5" y="103.9">1</text>
<text x="218.5" y="105.2">2</text>
<text x="218.5" y="106.4">3</text>
<text x="218.5" y="107.7">4</text>
<text x="53.5" y="112.2">1</text>
<text x="53.5" y="113.4">2</text>
<text x="218.5" y="109">5</text>
<text x="218.5" y="110.3">6</text>
<text x="218.5" y="111.5">7</text>
<text x="218.5" y="112.8">8</text>
<text x="53.5" y="114.7">3</text>
<text x="53.5" y="116">4</text>
<text x="53.5" y="117.2">5</text>
<text x="53.5" y="118.5">6</text>
<text x="117.8" y="143.4">1</text>
<text x="124.2" y="143.4">2</text>
<text x="117.8" y="144.7">3</text>
<text x="117.8" y="145.9">5</text>
<text x="124.2" y="144.7">4</text>
<text x="124.2" y="145.9">6</text>
</g>
</svg>
